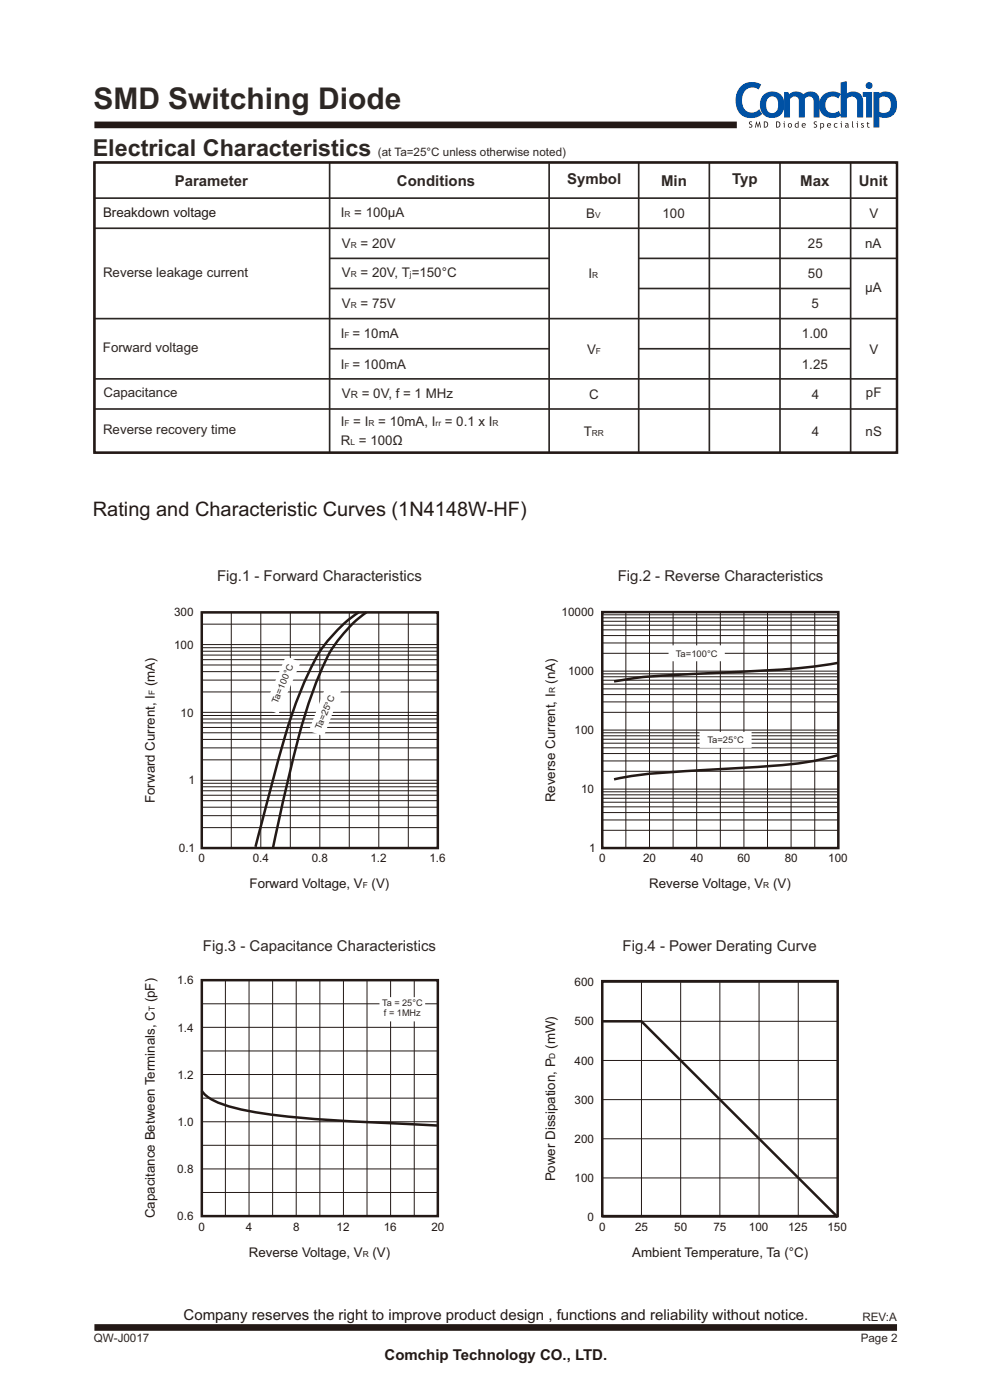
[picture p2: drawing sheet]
<svg xmlns="http://www.w3.org/2000/svg" width="210mm" height="297mm" viewBox="0 0 210 297" stroke-linecap="round" stroke-linejoin="round" font-family="sans-serif">
<path d="M20 34.4h170v61.5h-170zM69.8 34.3v61.6M116.3 34.6v61.3M135.3 34.3v61.6M150.2 34.3v61.4M165.2 34.5v61.3M180.2 34.5v61.4M20 42h170M20 48.4h170M20 67.5h170M20 80.3h170M20 86.7h170" fill="none" stroke="#2c2724" stroke-width=".35"/>
<path d="M20 26.5h136.1M20 281.3h170" fill="none" stroke="#231916" stroke-width="1.4" stroke-linecap="butt"/>
<g fill="#0051a4">
<path d="M157.1 18.1a3.7 3.7 0 0 1 4.1-.2l-.5 1.1a2.17 2.17 0 0 0-2.4-.2 2.17 2.17 0 0 0-1.1 2 2.32 2.32 0 0 0 2.4 3l.7-.2 .5-.5 .6 1.1a3.4 3.4 0 0 1-3.8 .5 3.4 3.4 0 0 1-1.8-3.5l.2-1.5 .5-.8z"/>
<path d="M166.1 19.5h.8l.3 .5a2.19 2.19 0 0 1 3 0 1.98 1.98 0 0 1 2.1-.5 1.98 1.98 0 0 1 1.3 1.8v3.6h-1.3v-3.4a.99 .99 0 0 0-.7-1 .99 .99 0 0 0-1.1 .5v3.9h-1.3v-3.6a.98 .98 0 0 0-.8-.8 .98 .98 0 0 0-1.1 .5v3.9h-1.2z"/>
<path d="M174.3 20.2a3.1 3.1 0 0 1 3.8-.3l-.5 1a1.72 1.72 0 0 0-2.8 1.2 1.72 1.72 0 0 0 2.6 1.6l.3-.2 .4 1a3.1 3.1 0 0 1-4.3-.9 3.2 3.2 0 0 1 .5-3.4z"/>
<path d="M178.1 17.5l1.2-.3v2.6a2.12 2.12 0 0 1 2.3-.2 2.12 2.12 0 0 1 1.2 2v3.3h-1.2v-3.3a1.2 1.2 0 0 0-1-1.1 1.2 1.2 0 0 0-1.3 .5v3.9h-1.2z"/>
<path d="M161.7 20.2a2.63 2.63 0 0 1 3.2-.5 2.63 2.63 0 0 1 1.2 3 2.62 2.62 0 0 1-3.1 2.3 2.62 2.62 0 0 1-2-3.3l.2-.8zM162.8 20.7a2.38 2.38 0 0 0 0 3.1 1.37 1.37 0 0 0 1.6-.1 1.37 1.37 0 0 0 .4-1.5 1.34 1.34 0 0 0-.3-1.4 1.34 1.34 0 0 0-1.5-.3z"/>
<path d="M183.4 18.1a.73 .73 0 0 1 1.4 0 .73 .73 0 0 1-1.4 0zM182.7 19.5h2v5.4h-1.3v-4.4h-.7z"/>
<path d="M185 19.5h1.3v.4a2.39 2.39 0 0 1 2.6-.1 2.39 2.39 0 0 1 1.1 2.4 2.59 2.59 0 0 1-3.7 2.6v2.2h-1.3zM186.3 20.8v2.9a1.53 1.53 0 0 0 1.7 .1 1.53 1.53 0 0 0 .7-1.6 1.47 1.47 0 0 0-.7-1.6 1.47 1.47 0 0 0-1.7 .2z"/>
</g>
<g fill="#231916">
<path d="M158.7 25.8h.6l-.1 .1h-.3v.3a.44 .44 0 0 1 .4 .6 .44 .44 0 0 1-.7 .2l.2-.1a.24 .24 0 0 0 .3-.1 .24 .24 0 0 0-.1-.3l-.4-.3z"/>
<path d="M160.2 25.7l.4 1 .3-1 .3 1.3h-.2l-.1-.8-.3 .9-.4-.9-.1 .8h-.2z"/>
<path d="M172.5 25.8h.5v.1h-.4v.3a.44 .44 0 0 1 .5 .6 .44 .44 0 0 1-.7 .2l.1-.1a.24 .24 0 0 0 .4-.1 .24 .24 0 0 0-.2-.3l-.3-.3z"/>
<path d="M176.7 26.2l.5-.1 .2 .1-.1 .1a.34 .34 0 0 0-.4 0 .34 .34 0 0 0 0 .5 .34 .34 0 0 0 .4 0l.1 .2a.5 .5 0 0 1-.7-.1 .5 .5 0 0 1 0-.7z"/>
<path d="M180.5 25.7h.1v1l.2 .4-.3-.2z"/>
<path d="M182.5 26.1h.4v.2l-.3-.1v.2a.36 .36 0 0 1 .4 .5 .36 .36 0 0 1-.6 .1v-.2l.3 .1 .1-.1-.4-.4z"/>
<path d="M183.7 25.9l.2-.1v.3h.2v.1h-.2v.5l.3 .3h-.3l-.2-.1v-.7h-.1z"/>
<path d="M161.8 25.7a.7 .7 0 0 1 .9 .7 .7 .7 0 0 1-.9 .6zM162 25.9v1a.49 .49 0 0 0 .5-.5 .49 .49 0 0 0-.5-.5z"/>
<path d="M164.4 25.7a.7 .7 0 0 1 .9 .7 .7 .7 0 0 1-.9 .6zM164.6 25.9v1a.49 .49 0 0 0 .5-.5 .49 .49 0 0 0-.5-.5z"/>
<path d="M166 25.8a.1 .1 0 0 1 .2 0 .1 .1 0 0 1-.2 0zM165.9 26.1h.3v.9h-.2v-.8z"/>
<path d="M166.9 26.5a.47 .47 0 0 1 .9 0 .47 .47 0 0 1-.9 0zM167.1 26.3v.5l.2 .1a.32 .32 0 0 0 .2-.4 .32 .32 0 0 0-.4-.2z"/>
<path d="M168.5 26.2l.5-.1v-.4h.2v1.3h-.2a.46 .46 0 0 1-.6-.2 .46 .46 0 0 1 .1-.6zM168.6 26.3l-.1 .5 .5 .1v-.6z"/>
<path d="M169.9 26.2a.42 .42 0 0 1 .6-.1 .42 .42 0 0 1 .2 .5h-.7l.2 .3 .3-.1 .1 .2a.5 .5 0 0 1-.7-.1 .5 .5 0 0 1 0-.7zM170.1 26.3l-.1 .2h.5l-.1-.3z"/>
<path d="M173.7 26.1l.2 .1a.46 .46 0 0 1 .7 .4 .46 .46 0 0 1-.7 .4v.4h-.2zM173.9 26.3l.1 .6a.34 .34 0 0 0 .4-.3 .34 .34 0 0 0-.4-.4z"/>
<path d="M175.3 26.2a.42 .42 0 0 1 .5-.1 .42 .42 0 0 1 .2 .5h-.7l.2 .3 .4-.1v.2a.5 .5 0 0 1-.6-.1 .5 .5 0 0 1 0-.7zM175.4 26.3l-.1 .2h.6l-.2-.3z"/>
<path d="M178.1 25.8a.1 .1 0 0 1 .2 0 .1 .1 0 0 1-.2 0zM178 26.1h.3v.9h-.2v-.8z"/>
<path d="M179 26.2a.42 .42 0 0 1 .7 .3l.1 .6-.2-.2-.3 .2a.33 .33 0 0 1-.3-.5 .33 .33 0 0 1 .4-.2l.1 .1v-.2h-.4zM179.2 26.6v.3l.3-.1v-.2z"/>
<path d="M181.5 25.8a.1 .1 0 0 1 .2 0 .1 .1 0 0 1-.2 0zM181.4 26.1h.3v.9h-.2v-.8z"/>
</g>
<path d="M69.8 54.8h46.5M135.3 54.8h54.7M69.8 61.1h46.5M69.8 73.9h46.5M135.3 61.1h44.9M135.3 73.9h44.9" fill="none" stroke="#2c2724" stroke-width=".35"/>
<path d="M20 34.4h170v61.5h-170zM127.6 129.7h50v50h-50zM177.6 140.5a215 215 0 0 1-27.5 2.2 143.6 143.6 0 0 0-20 1.7M177.6 160a77.9 77.9 0 0 1-18.3 2.6l-4.6 .3a267.1 267.1 0 0 0-21.8 1.7l-2.8 .6" fill="none" stroke="#231916" stroke-width=".53"/>
<g fill="none" stroke="#231916" stroke-width=".21">
<path d="M127.6 130.3h50M127.6 130.9h50M127.6 131.7h50M127.6 132.5h50M127.6 133.5h50M127.6 134.7h50M127.6 136.3h50M127.6 138.4h50M132.6 129.7v50M137.6 129.7v50M142.6 129.7v50M147.6 129.7v50"/>
<path d="M152.6 129.7v50M157.6 129.7v50M162.6 129.7v50M167.6 129.7v50M172.6 129.7v50M127.6 142.2h50M127.6 154.7h50M127.6 142.8h50M127.6 143.4h50M127.6 144.2h50M127.6 145h50M127.6 146h50"/>
<path d="M127.6 147.2h50M127.6 148.7h50M127.6 151h50M127.6 155.3h50M127.6 155.9h50M127.6 156.7h50M127.6 157.5h50M127.6 158.5h50M127.6 159.7h50M127.6 161.3h50M127.6 163.4h50"/>
</g>
<g fill="#fff">
<path d="M141.6 136.8h11.9v3.3h-11.9z" fill-rule="evenodd"/>
<path d="M148.2 155.1h11v3.4h-11z" fill-rule="evenodd"/>
</g>
<g fill="none" stroke="#231916" stroke-width=".21">
<path d="M42.7 129.8v49.9h50v-49.9M42.7 129.7h50M42.7 136.6h50M42.7 132.3h50M42.7 137.3h50M42.7 138h50M42.7 138.8h50M42.7 139.8h50M49 129.8v49.9M55.2 129.8v49.9M61.5 129.8v49.9M67.7 129.8v49.9"/>
<path d="M74 129.8v49.9M80.2 129.8v49.9M86.5 129.8v49.9M127.6 129.7h50v50h-50zM42.7 151h50M42.7 140.9h50M42.7 142.3h50M42.7 144.1h50M42.7 146.6h50M42.7 151.6h50M42.7 152.4h50M42.7 153.2h50"/>
<path d="M42.7 154.2h50M42.7 155.3h50M42.7 156.7h50M42.7 158.5h50M42.7 165.4h50M42.7 161h50M42.7 166h50M42.7 166.7h50M42.7 167.6h50M42.7 168.5h50M42.7 169.7h50M42.7 171.1h50"/>
<path d="M42.7 172.9h50M42.7 175.4h50M127.6 167.2h50M127.6 167.8h50M127.6 168.4h50M127.6 169.2h50M127.6 170h50M127.6 171h50M127.6 172.2h50M127.6 173.8h50M127.6 176h50"/>
</g>
<path d="M42.7 129.8h50v49.9h-50zM76 129.7a30.8 30.8 0 0 0-11.4 14.5 168.5 168.5 0 0 0-7.9 25.2l-2.6 10.1M77.7 129.7a29.7 29.7 0 0 0-10.8 15 192.2 192.2 0 0 0-7.1 26l-2 8.9" fill="none" stroke="#231916" stroke-width=".53"/>
<g fill="#fff">
<path d="M60.6 139l3.1 1.4-4.7 10.9-3.1-1.3z" fill-rule="evenodd"/>
<path d="M69.3 144.6l3.2 1.2-3.9 10.3-3.2-1.2z" fill-rule="evenodd"/>
</g>
<g fill="none" stroke="#231916" stroke-width=".21">
<path d="M42.7 207.7h50v50h-50zM42.7 217.7h50M42.7 212.7h50M47.7 207.7v50M52.8 207.7v50M57.7 207.7v50M62.7 207.7v50M67.7 207.7v50M72.7 207.7v50M77.7 207.7v50M82.7 207.7v50M87.7 207.7v50"/>
<path d="M127.6 216.4h49.8M135.9 208.1v49.8M144.2 208.1v49.8M152.5 208.1v49.8M160.8 208.1v49.8M169.1 208.1v49.8M177.4 208.1v49.8M177.4 208.1h-49.8v49.8h49.8M42.7 227.7h50M42.7 237.7h50M42.7 222.7h50M42.7 232.7h50"/>
<path d="M127.6 224.7h49.8M127.6 233h49.8M42.7 247.7h50M42.7 242.7h50M42.7 252.7h50M127.6 241.3h49.8M127.6 249.6h49.8"/>
</g>
<path d="M42.7 207.7h50v50h-50zM127.6 207.9h49.8v49.8h-49.8zM127.6 216.4h8.3l41.5 41.5M42.7 231.1a8 8 0 0 0 4.4 2.9 80.6 80.6 0 0 0 18.5 3.1l27.1 1.4" fill="none" stroke="#231916" stroke-width=".53"/>
<path d="M80.4 211.3h9.7v5.2h-9.7z" fill-rule="evenodd" fill="#fff"/>
<text font-size="6.3" fill="#2c2724" x="19.8" y="23.1">SMD Switching Diode</text>
<text font-size="4.9" fill="#2c2724" x="19.6" y="33">Electrical Characteristics</text>
<text font-size="4.2" fill="#231916" x="19.7" y="109.4">Rating and Characteristic Curves (1N4148W-HF)</text>
<g font-size="3.2" fill="#2c2724">
<text x="37" y="39.3">Parameter</text>
<text x="84.1" y="39.3">Conditions</text>
<text x="120.1" y="39">Symbol</text>
<text x="140" y="39.3">Min</text>
<text x="155" y="39">Typ</text>
<text x="169.5" y="39.3">Max</text>
<text x="181.9" y="39.3">Unit</text>
<text x="46" y="123">Fig.1 - Forward Characteristics</text>
<text x="130.8" y="123">Fig.2 - Reverse Characteristics</text>
<text x="43" y="201.4">Fig.3 - Capacitance Characteristics</text>
<text x="131.9" y="201.4">Fig.4 - Power Derating Curve</text>
</g>
<g font-size="3.2" fill="#231916">
<text x="38.9" y="279.7">Company reserves the right to improve product design , functions and reliability without notice.</text>
<text x="81.5" y="288.3">Comchip Technology CO., LTD.</text>
</g>
<g font-size="2.8" fill="#231916">
<text x="21.8" y="45.9">Breakdown voltage</text>
<text x="117.6" y="144.9" transform="rotate(-90 117.6 144.9)">(nA)</text>
<text x="32.8" y="170.2" transform="rotate(-90 32.8 170.2)">Forward Current, I (mA)</text>
<text x="117.6" y="170" transform="rotate(-90 117.6 170)">Reverse Current, I</text>
<text x="52.9" y="188.1">Forward Voltage, V (V)</text>
<text x="137.5" y="188.1">Reverse Voltage, V</text>
<text x="163.7" y="188.1">(V)</text>
<text x="117.6" y="222.3" transform="rotate(-90 117.6 222.3)">(mW)</text>
<text x="117.6" y="250.4" transform="rotate(-90 117.6 250.4)">Power Dissipation, P</text>
<text x="32.8" y="258.2" transform="rotate(-90 32.8 258.2)">Capacitance Between Terminals, C (pF)</text>
<text x="52.7" y="266.3">Reverse Voltage, V</text>
<text x="78.9" y="266.3">(V)</text>
<text x="133.9" y="266.3">Ambient Temperature, Ta (°C)</text>
</g>
<g font-size="2.8" fill="#2c2724">
<text x="72.2" y="45.9">I</text>
<text x="75" y="45.9">= 100µA</text>
<text x="124.2" y="46.2">B</text>
<text x="140.3" y="46.2">100</text>
<text x="184.2" y="46.2">V</text>
<text x="72.4" y="52.6">V</text>
<text x="76.4" y="52.6">= 20V</text>
<text x="171.1" y="52.6">25</text>
<text x="183.3" y="52.6">nA</text>
<text x="21.8" y="58.7">Reverse leakage current</text>
<text x="72.4" y="58.8">V</text>
<text x="76.4" y="58.8">= 20V, T=150°C</text>
<text x="124.7" y="59">I</text>
<text x="171.1" y="58.9">50</text>
<text x="72.4" y="65.3">V</text>
<text x="76.4" y="65.3">= 75V</text>
<text x="171.9" y="65.3">5</text>
<text x="183.2" y="61.9">µA</text>
<text x="72.2" y="71.7">I = 10mA</text>
<text x="169.9" y="71.7">1.00</text>
<text x="21.8" y="74.6">Forward voltage</text>
<text x="124.4" y="74.9">V</text>
<text x="184.2" y="74.9">V</text>
<text x="72.2" y="78.1">I = 100mA</text>
<text x="169.9" y="78.1">1.25</text>
<text x="21.9" y="84.2">Capacitance</text>
<text x="72.4" y="84.3">V</text>
<text x="76.6" y="84.3">= 0V, f = 1 MHz</text>
<text x="124.8" y="84.5">C</text>
<text x="172" y="84.5">4</text>
<text x="183.4" y="84.2">pF</text>
<text x="21.8" y="92">Reverse recovery time</text>
<text x="72.2" y="90.3">I = I</text>
<text x="72.2" y="94.3">R = 100Ω</text>
<text x="80.1" y="90.3">= 10mA, I = 0.1 x I</text>
<text x="123.6" y="92.3">T</text>
<text x="172" y="92.3">4</text>
<text x="183.3" y="92.3">nS</text>
</g>
<g font-size="2.5" fill="#2c2724">
<text x="80" y="33">(at Ta=25°C unless otherwise noted)</text>
<text x="182.7" y="280">REV:A</text>
<text x="19.9" y="284.5">QW-J0017</text>
<text x="182.3" y="284.4">Page 2</text>
</g>
<g font-size="2.5" fill="#231916">
<text x="36.9" y="130.6">300</text>
<text x="119" y="130.6">10000</text>
<text x="36.9" y="137.5">100</text>
<text x="120.3" y="143.1">1000</text>
<text x="38.3" y="151.8">10</text>
<text x="121.7" y="155.6">100</text>
<text x="40" y="166.2">1</text>
<text x="123.1" y="168.1">10</text>
<text x="37.9" y="180.6">0.1</text>
<text x="42.1" y="182.7">0</text>
<text x="53.5" y="182.7">0.4</text>
<text x="66" y="182.7">0.8</text>
<text x="78.5" y="182.7">1.2</text>
<text x="90.9" y="182.7">1.6</text>
<text x="124.8" y="180.6">1</text>
<text x="126.9" y="182.7">0</text>
<text x="136.2" y="182.7">20</text>
<text x="146.2" y="182.7">40</text>
<text x="156.2" y="182.7">60</text>
<text x="166.2" y="182.7">80</text>
<text x="175.4" y="182.7">100</text>
<text x="37.6" y="208.6">1.6</text>
<text x="121.7" y="209">600</text>
<text x="37.6" y="218.6">1.4</text>
<text x="121.7" y="217.3">500</text>
<text x="121.7" y="225.6">400</text>
<text x="37.6" y="228.6">1.2</text>
<text x="121.7" y="233.9">300</text>
<text x="37.6" y="238.6">1.0</text>
<text x="121.7" y="242.2">200</text>
<text x="37.6" y="248.6">0.8</text>
<text x="121.7" y="250.5">100</text>
<text x="37.6" y="258.6">0.6</text>
<text x="42.1" y="260.9">0</text>
<text x="52.1" y="260.9">4</text>
<text x="62.1" y="260.9">8</text>
<text x="71.3" y="260.9">12</text>
<text x="81.3" y="260.9">16</text>
<text x="91.4" y="260.9">20</text>
<text x="124.5" y="258.8">0</text>
<text x="126.9" y="260.9">0</text>
<text x="134.5" y="260.9">25</text>
<text x="142.8" y="260.9">50</text>
<text x="151.1" y="260.9">75</text>
<text x="158.6" y="260.9">100</text>
<text x="166.9" y="260.9">125</text>
<text x="175.2" y="260.9">150</text>
</g>
<text font-size="2.1" fill="#2c2724" x="74.3" y="84.3">R</text>
<g font-size="1.9" fill="#2c2724">
<text x="143.2" y="139.1">Ta=100°C</text>
<text x="58.7" y="149.2" transform="rotate(-67 58.7 149.2)">Ta=100°C</text>
<text x="67.9" y="154.8" transform="rotate(-67 67.9 154.8)">Ta=25°C</text>
<text x="149.8" y="157.5">Ta=25°C</text>
<text x="80.9" y="213.1">Ta = 25°C</text>
<text x="81.3" y="215.4">f = 1MHz</text>
</g>
<g font-size="1.8" fill="#2c2724">
<text x="73" y="45.9">R</text>
<text x="126.1" y="46.2">V</text>
<text x="74.3" y="52.6">R</text>
<text x="74.3" y="58.8">R</text>
<text x="86.8" y="58.8">j</text>
<text x="125.4" y="59">R</text>
<text x="74.3" y="65.3">R</text>
<text x="73" y="71.7">F</text>
<text x="126.2" y="74.9">F</text>
<text x="73" y="78.1">F</text>
<text x="73" y="90.3">F</text>
<text x="74.3" y="94.3">L</text>
<text x="78" y="90.3">R</text>
<text x="92.3" y="90.3">rr</text>
<text x="104.3" y="90.3">R</text>
<text x="125.4" y="92.3">RR</text>
</g>
<g font-size="1.8" fill="#231916">
<text x="32.8" y="147.3" transform="rotate(-90 32.8 147.3)">F</text>
<text x="117.6" y="146.9" transform="rotate(-90 117.6 146.9)">R</text>
<text x="76.9" y="188.1">F</text>
<text x="161.7" y="188.1">R</text>
<text x="32.8" y="214.3" transform="rotate(-90 32.8 214.3)">T</text>
<text x="117.6" y="224.3" transform="rotate(-90 117.6 224.3)">D</text>
<text x="76.9" y="266.3">R</text>
</g>
</svg>
